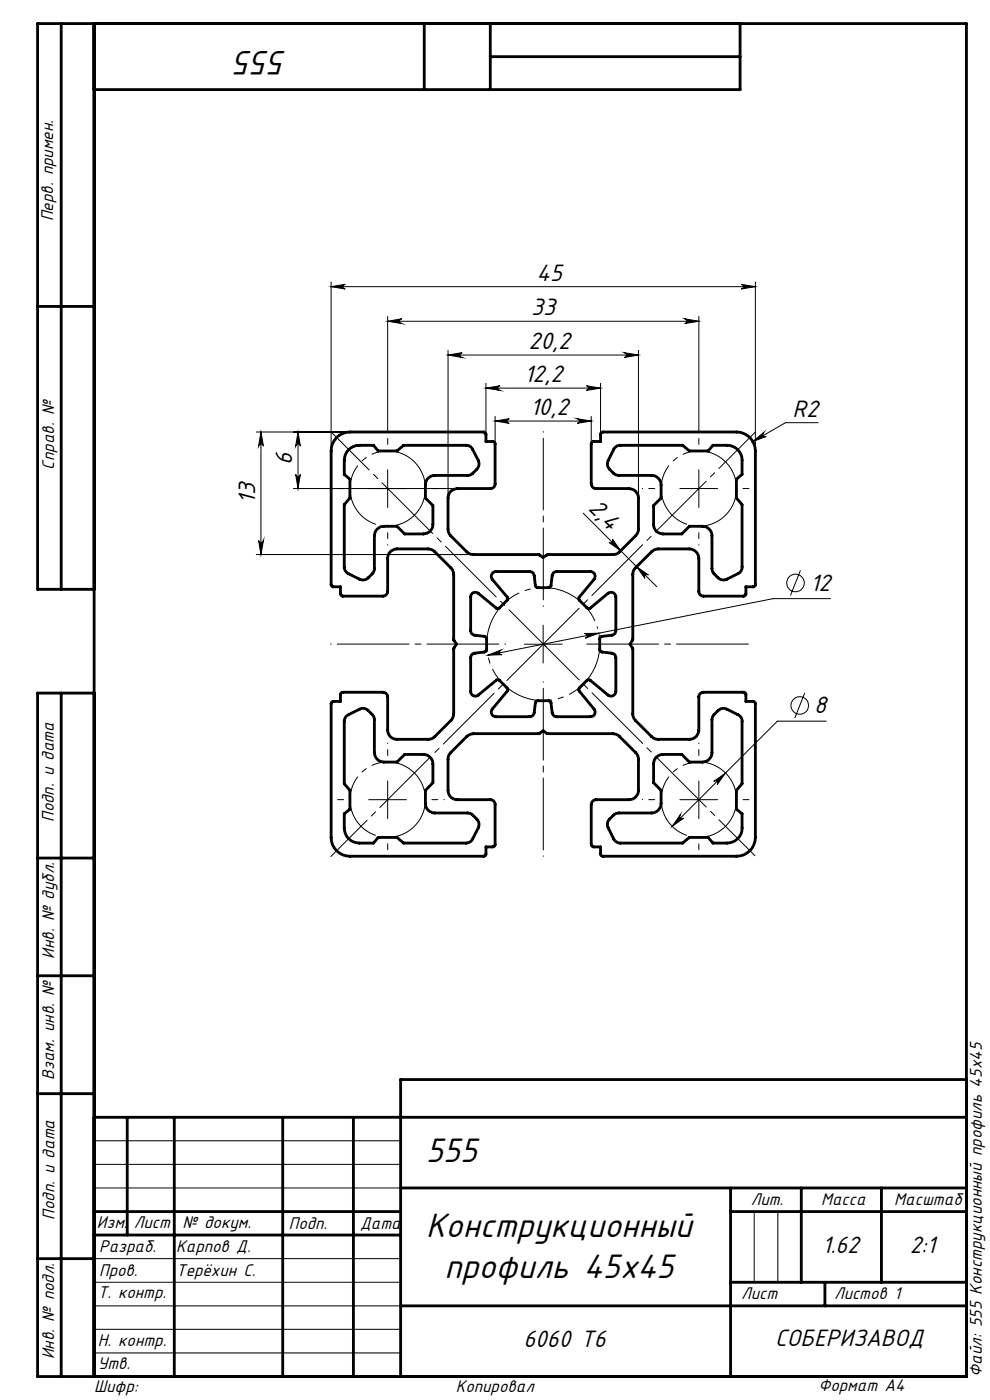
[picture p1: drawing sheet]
<svg xmlns="http://www.w3.org/2000/svg" width="210mm" height="297mm" viewBox="0 0 210 297" stroke-linecap="round" stroke-linejoin="round" font-family="sans-serif">
<g fill="none" stroke="#000" stroke-width=".21">
<path d="M70.2 59.8v35.9M160.2 59.8v35.9M70.2 60.8l3-.5a.49 .49 0 0 0-.5 .5 .49 .49 0 0 0 .5 .5zM70.2 60.8h90M82.2 67.1v24.5M82.2 68.2h66M82.2 68.2l3-.6a.51 .51 0 0 0-.4 .5 .51 .51 0 0 0 .4 .5zM95 75.3l3-.5a.51 .51 0 0 0-.5 .5 .51 .51 0 0 0 .5 .5zM95 74.3v31.4M95 75.3h40.4M132.4 74.8l3 .5-3 .5a.51 .51 0 0 0 .5-.5 .51 .51 0 0 0-.5-.5zM135.4 74.3v31.4"/>
<path d="M145.2 67.6l3 .6-3 .4a.51 .51 0 0 0 .5-.5 .51 .51 0 0 0-.5-.5zM148.2 67.1v24.5M157.2 60.3l3 .5-3 .5a.49 .49 0 0 0 .5-.5 .49 .49 0 0 0-.5-.5zM54.4 91.6h19.8M55.4 91.6v26M55.4 91.6l.5 3a.51 .51 0 0 0-.5-.4 .51 .51 0 0 0-.5 .4zM63.2 91.6v12M63.2 91.6l.5 3a.49 .49 0 0 0-.5-.4 .49 .49 0 0 0-.5 .4zM82.2 99.7v8M103.1 82.3l3-.5a.49 .49 0 0 0-.5 .5 .49 .49 0 0 0 .5 .5zM103.1 81.3v10.8M103.1 82.3h24.3"/>
<path d="M105 89.3l3-.5a.49 .49 0 0 0-.4 .5 .49 .49 0 0 0 .4 .5zM105 88.3v5.9M105 89.3h20.4M122.4 88.8l3 .5-3 .5a.49 .49 0 0 0 .5-.5 .49 .49 0 0 0-.5-.5zM124.4 81.8l3 .5-3 .5a.49 .49 0 0 0 .5-.5 .49 .49 0 0 0-.5-.5zM125.4 88.3v5.9M127.4 81.3v10.8M148.2 99.7v8M159.7 93.7l2.3-2a.51 .51 0 0 0-.1 .7 .51 .51 0 0 0 .6 .2zM173.5 89.7h-6.9l-6.9 4M54.4 117.6h46M54.9 114.6a.51 .51 0 0 0 .5 .5 .51 .51 0 0 0 .5-.5l-.5 3z"/>
<path d="M62.2 103.6h34.8M62.7 100.6a.49 .49 0 0 0 .5 .5 .49 .49 0 0 0 .5-.5l-.5 3zM123.7 108.9l15.6 15.6M129.2 115.1a.5 .5 0 0 0 .7 0 .5 .5 0 0 0 0-.7l1.8 2.4zM144.2 103.6h8M103.5 139l2.8-1.1a.51 .51 0 0 0-.4 .6 .51 .51 0 0 0 .6 .4zM111.2 136.7h8M115.2 132.6v8M124 134.4l3-.1-2.9 1.1a.5 .5 0 0 0 .4-.6 .5 .5 0 0 0-.5-.4zM135 120.2l2.5 1.8a.51 .51 0 0 0-.6 0 .51 .51 0 0 0-.1 .7zM169.8 121l-2.1 5.3M176.2 127h-12.2l-60.5 12"/>
<path d="M170.7 147l-2.1 5.3M175.3 153h-10.4l-22.3 22.3M78.2 169.6h8M82.2 165.7v8M144.2 169.6h8M144.3 172.8a.51 .51 0 0 0 0 .7 .51 .51 0 0 0 .7 .1l-2.4 1.7zM148.2 165.7v8M151.4 165.8l2.5-1.8-1.8 2.5a.5 .5 0 0 0 0-.7 .5 .5 0 0 0-.7 0zM20 242h65M20 247h65M20 252h65M160 257v15"/>
<path d="M165 257v15M20 277h65M20 272h65M20 267h65M20 287h65M20 282h65"/>
<circle cx="168.7" cy="123.7" r="1.87"/>
<circle cx="169.7" cy="149.7" r="1.87"/>
</g>
<path d="M126.7 133.1a12 12 0 0 0-20-4.9 12 12 0 0 0 5.2 20 12 12 0 0 0 15.1-14.1l-.3-1" fill="none" stroke="#000" stroke-width=".21" stroke-dasharray="15.2 1.3 1.3 1.3" stroke-dashoffset="-1.5" stroke-linecap="butt"/>
<path d="M89.9 101.3a8 8 0 0 0-13.4-3.2 8 8 0 0 0 3.7 13.3 8 8 0 0 0 9.8-9.7l-.1-.4M155.9 101.3a8 8 0 0 0-13.4-3.2 8 8 0 0 0 3.7 13.3 8 8 0 0 0 9.8-9.7l-.1-.4M89.9 167.3a8 8 0 0 0-13.4-3.2 8 8 0 0 0 3.7 13.3 8 8 0 0 0 9.8-9.7l-.1-.4M155.9 167.3a8 8 0 0 0-13.4-3.2 8 8 0 0 0 3.7 13.3 8 8 0 0 0 9.8-9.7l-.1-.4" fill="none" stroke="#000" stroke-width=".21" stroke-dasharray="15.2 1.3 1.3 1.3" stroke-dashoffset="1.5" stroke-linecap="butt"/>
<path d="M115.1 136.8l45.1-45.1M115.2 136.7l-45 45" fill="none" stroke="#000" stroke-width=".21" stroke-dasharray="15.2 1.3 1.3 1.3" stroke-dashoffset="4.3"/>
<path d="M115.8 137.2l-45.3-45.3" fill="none" stroke="#000" stroke-width=".21" stroke-dasharray="15.2 1.3 1.3 1.3" stroke-dashoffset="4.2"/>
<path d="M115.2 136.6l44.9 44.9" fill="none" stroke="#000" stroke-width=".21" stroke-dasharray="15.2 1.3 1.3 1.3" stroke-dashoffset="4.5"/>
<g fill="none" stroke="#000" stroke-width=".21" stroke-dasharray="15.2 1.3 1.3 1.3" stroke-dashoffset="15.1">
<path d="M82.2 95.6v-4M148.2 95.6v-4M74.2 103.6h-4M82.2 111.6v4M90.2 103.6h4M140.2 103.6h-4M148.2 111.6v4M156.2 103.6h4M74.2 169.6h-4M82.2 161.6v-4M82.2 177.6v4M90.2 169.6h4"/>
<path d="M140.2 169.6h-4M148.2 161.6v-4M148.2 177.6v4M156.2 169.6h4"/>
</g>
<path d="M107.2 136.6h-37.1M115.2 128.6v-37M115.2 144.6v37.1" fill="none" stroke="#000" stroke-width=".21" stroke-dasharray="15.2 1.3 1.3 1.3" stroke-dashoffset="-1.4"/>
<path d="M123.2 136.6h36.8" fill="none" stroke="#000" stroke-width=".21" stroke-dasharray="15.2 1.3 1.3 1.3" stroke-dashoffset="-1.2"/>
<g fill="none" stroke="#000" stroke-width=".6">
<path d="M13 5v120M20 5v287M90 5v14M104 5v14M104 12h53M157 5v14h-137M8 65h12M71.4 92.8a4.2 4.2 0 0 1 2.8-1.2l28.6 .1 .3 .4v1.6h1.5l.4 .3v8.7a.96 .96 0 0 1-1 .9h-7l-1.1 .4-.7 .9-.2 .8 .1 7.1 .4 .7 3.5 3.6 .9 .5h14.3l1 .6 1-.6h14l.9-.3 3.7-3.6a1.92 1.92 0 0 0 .6-1.4v-6.6l-.3-1.1a1.92 1.92 0 0 0-1.7-1h-7.2l-.6-.4-.2-.5v-8.5l.4-.5h1.6v-1.6l.3-.4h29.3a4 4 0 0 1 3.2 4v28.5l-.4 .3h-1.6v1.5l-.3 .4-8.7 .1a1.02 1.02 0 0 1-1-1.1v-7.3a2.07 2.07 0 0 0-2-1.7l-7 .1-1 .5-3.7 3.8-.3 .9v14l-.6 1 .6 1v13.9l.3 .9 3.7 3.8 .9 .5h7.1a1.99 1.99 0 0 0 2-1.9v-7.2l.3-.6 .3-.2h9l.4 .3v1.6h1.5l.5 .3v29.3a4 4 0 0 1-4 3.2h-28.5l-.3-.3v-1.6h-1.5l-.5-.4v-8.6a1.09 1.09 0 0 1 1-1.1h7.4a1.98 1.98 0 0 0 1.6-1.9v-6.8l-.1-.6-.3-.5-3.7-3.7-.7-.4-14.5-.1-.9-.6-.9 .6-14.4 .1-.7 .4-3.7 3.7-.3 .5-.2 .6 .1 7.2 .5 1 1 .5h7.4a1.02 1.02 0 0 1 1 1.1v8.5l-.3 .4-1.6 .1v1.6l-.2 .3h-28.7a4 4 0 0 1-4-3.9l.1-28.6 .4-.3h1.5v-1.6l.4-.3h8.6a1.02 1.02 0 0 1 1 .9l.1 7.5 .5 1 1 .5h7.2l.8-.2 4-3.9 .4-.9v-14.2l.6-.9-.6-1-.1-14.4-.3-.7-3.7-3.7-.9-.4-7-.1-1.1 .4a1.82 1.82 0 0 0-.9 1.7v6.9l-.1 .6-.5 .4-8.9 .1-.5-.4v-1.6h-1.6l-.3-.3-.1-28.5 .3-1.6zM74 95.4a3.3 3.3 0 0 1 2.2-.9h3l1 1.2h4l1.4-1.2h13.2a1.42 1.42 0 0 1 1.5 .9l1.2 2.3a1.63 1.63 0 0 1-.4 1.9l-.9 .9-.9 .4h-7.1a1.99 1.99 0 0 0-2 2v2.8l1.6 1.5v4.1a2.05 2.05 0 0 1-2 2h-4l-1.6-1.6h-2.8a2.05 2.05 0 0 0-2 2v7.2l-.2 .6-1.1 1.1a1.66 1.66 0 0 1-1.8 .3l-2.4-1.2a1.68 1.68 0 0 1-.9-1.4v-13.2l1.2-1.4v-4l-1.2-1.1v-3a3.3 3.3 0 0 1 1-2.2zM130.4 95l.6-.4 .4-.1h13.4l1.4 1.2h4l1-1.2h3a3.1 3.1 0 0 1 3.2 3.1v3l-1.2 1.1v4l1.2 1.4v13.2a1.51 1.51 0 0 1-.9 1.4l-2.3 1.2a1.7 1.7 0 0 1-1.9-.3l-1.1-1.2-.2-.6v-7.1a2.05 2.05 0 0 0-2-2h-2.8l-1.6 1.6h-4a1.99 1.99 0 0 1-2-2v-4.1l1.6-1.5v-2.8a2.05 2.05 0 0 0-2-2h-7.1l-.6-.2-1.2-1.1a1.7 1.7 0 0 1-.3-1.9zM20 125h-12v-120h197v287h-197v-145h12M100.2 125.9l.5-.2h.5l4.1 3.4 .6-.1 1.7-1.7 .1-.4-3.3-4a1.04 1.04 0 0 1 .8-1.7h7.1a.97 .97 0 0 1 1 .9l.3 2.1 .2 .4 .3 .1 2.5-.1 .3-.3 .2-2.2a.97 .97 0 0 1 1-.9h7.1a1.01 1.01 0 0 1 .9 .6 1.01 1.01 0 0 1-.1 1.1l-3.2 3.8 .1 .6 1.7 1.7 .4 .1 4-3.2a1.01 1.01 0 0 1 1-.2 1.01 1.01 0 0 1 .6 .9v7.2a.97 .97 0 0 1-.8 1l-2.1 .2-.4 .3-.1 .2 .1 2.6 .4 .2 2.1 .3a.97 .97 0 0 1 .8 1v7.1a1.01 1.01 0 0 1-.6 .9 1.01 1.01 0 0 1-1-.1l-4-3.3-.5 .1-1.7 1.7v.5l3.2 3.9a.98 .98 0 0 1 .2 1.1 .98 .98 0 0 1-1 .5h-7.1a.97 .97 0 0 1-1-.8l-.2-2.2-.4-.3h-2.5l-.3 .1-.4 2.4a.97 .97 0 0 1-1 .8h-7.1a1.01 1.01 0 0 1-.9-.5 1.01 1.01 0 0 1 .1-1.1l3.3-4-.1-.5-1.7-1.6-.6-.1-3.8 3.3a.98 .98 0 0 1-1.1 .1 .98 .98 0 0 1-.6-.9v-7.1a.97 .97 0 0 1 .9-1l2.1-.3 .4-.4v-2.5l-.2-.3-2.3-.3a.97 .97 0 0 1-.9-1v-7.2z"/>
<path d="M13 147v145M73.4 152l2.9-1.5a1.51 1.51 0 0 1 1.8 .2l1 1 .3 .7v7.3a2.05 2.05 0 0 0 2 2h2.8l1.6-1.6h4a2.05 2.05 0 0 1 2 2v3.9l-1.6 1.7v2.8a1.99 1.99 0 0 0 2 2h7.1l1 .4a2.79 2.79 0 0 1 1.2 1.5l.1 .8-.1 .4-1.2 2.4a1.57 1.57 0 0 1-1.5 .9h-13.2l-1.4-1.2h-4l-1 1.2h-3a3.3 3.3 0 0 1-3.2-3.3v-3l1.2-.9v-4l-1.2-1.4v-13.5zM139.2 160.7a1.92 1.92 0 0 1 1.4-.6h4l1.6 1.6h2.8a2.05 2.05 0 0 0 2-2v-7.1l.4-.9 .9-1a1.55 1.55 0 0 1 1.9-.2l2.3 1.1a1.51 1.51 0 0 1 .9 1.4v13.3l-1.2 1.4v4l1.2 .9v3a3.2 3.2 0 0 1-3.2 3.3h-3l-1-1.2h-4l-1.4 1.2h-13.2a1.68 1.68 0 0 1-1.4-.9l-1.2-2.4a1.66 1.66 0 0 1 .3-1.8l1.1-1.1 .7-.2h7.1a2.05 2.05 0 0 0 2-2v-2.8l-1.6-1.7 .1-4.3zM8 182h12M8 207h12M8 232h12M20 237h185M27 237v25M37 237v55M60 237v55M75 237v55M205 229h-120v63"/>
<path d="M20 257h65M85 252h120M155 252v40M155 257h50M170 252v20M187 252v20M8 267h12M20 262h65M85 277h120M155 272h50M175 272v5"/>
</g>
<g fill="#000">
<path d="M70.2 60.8l3-.5a.49 .49 0 0 0-.5 .5 .49 .49 0 0 0 .5 .5zM157.2 60.3l3 .5-3 .5a.49 .49 0 0 0 .5-.5 .49 .49 0 0 0-.5-.5z"/>
<path d="M95 75.3l3-.5a.51 .51 0 0 0-.5 .5 .51 .51 0 0 0 .5 .5zM132.4 74.8l3 .5-3 .5a.51 .51 0 0 0 .5-.5 .51 .51 0 0 0-.5-.5z"/>
<path d="M63.2 91.6l.5 3a.49 .49 0 0 0-.5-.4 .49 .49 0 0 0-.5 .4zM62.7 100.6a.49 .49 0 0 0 .5 .5 .49 .49 0 0 0 .5-.5l-.5 3zM55.4 91.6l.5 3a.51 .51 0 0 0-.5-.4 .51 .51 0 0 0-.5 .4zM54.9 114.6a.51 .51 0 0 0 .5 .5 .51 .51 0 0 0 .5-.5l-.5 3z"/>
<path d="M103.1 82.3l3-.5a.49 .49 0 0 0-.5 .5 .49 .49 0 0 0 .5 .5zM124.4 81.8l3 .5-3 .5a.49 .49 0 0 0 .5-.5 .49 .49 0 0 0-.5-.5zM82.2 68.2l3-.6a.51 .51 0 0 0-.4 .5 .51 .51 0 0 0 .4 .5zM145.2 67.6l3 .6-3 .4a.51 .51 0 0 0 .5-.5 .51 .51 0 0 0-.5-.5zM159.7 93.7l2.8-1.1a.51 .51 0 0 1-.6-.2 .51 .51 0 0 1 .1-.7z"/>
<path d="M105 89.3l3-.5a.49 .49 0 0 0-.4 .5 .49 .49 0 0 0 .4 .5zM122.4 88.8l3 .5-3 .5a.49 .49 0 0 0 .5-.5 .49 .49 0 0 0-.5-.5z"/>
<path d="M103.5 139l3-.1a.51 .51 0 0 1-.6-.4 .51 .51 0 0 1 .4-.6zM124 134.4a.5 .5 0 0 1 .5 .4 .5 .5 0 0 1-.4 .6l2.9-1.1z"/>
<path d="M135 120.2l2.5 1.8a.51 .51 0 0 0-.6 0 .51 .51 0 0 0-.1 .7zM129.2 115.1a.5 .5 0 0 0 .7 0 .5 .5 0 0 0 0-.7l1.8 2.4z"/>
<path d="M144.3 172.8l-1.7 2.5 2.4-1.7a.51 .51 0 0 1-.7-.1 .51 .51 0 0 1 0-.7zM151.4 165.8a.5 .5 0 0 1 .7 0 .5 .5 0 0 1 0 .7l1.8-2.5z"/>
</g>
<g font-size="8">
<text x="60.9" y="10.7" transform="rotate(-180 60.9 10.7)">555</text>
<text x="90.4" y="246.4">555</text>
<text x="90.4" y="262.4">Конструкционный</text>
<text x="94.3" y="271.1">профиль 45х45</text>
</g>
<g font-size="5.6">
<text x="113.8" y="59.5">45</text>
<text x="112.7" y="66.9">33</text>
<text x="112.1" y="74.1">20,2</text>
<text x="111.2" y="81.1">12,2</text>
<text x="112.4" y="88.1">10,2</text>
<text x="168.1" y="88.4">R2</text>
<text x="62" y="98.6" transform="rotate(-90 62 98.6)">6</text>
<text x="54.1" y="106.8" transform="rotate(-90 54.1 106.8)">13</text>
<text x="124.6" y="108" transform="rotate(45 124.6 108)">2,4</text>
<text x="171.8" y="125.4">12</text>
<text x="172.7" y="151.4">8</text>
<text x="174.4" y="265.7">1.62</text>
<text x="193" y="265.8">2:1</text>
<text x="111.1" y="285.8">6060 Т6</text>
<text x="164.4" y="285.6">СОБЕРИЗАВОД</text>
</g>
<g font-size="4">
<text x="11.3" y="46.9" transform="rotate(-90 11.3 46.9)">Перв. примен.</text>
<text x="11.5" y="99.6" transform="rotate(-90 11.5 99.6)">Справ. №</text>
<text x="11.4" y="174.4" transform="rotate(-90 11.4 174.4)">Подп. и дата</text>
<text x="11.5" y="203.4" transform="rotate(-90 11.5 203.4)">Инв. № дубл.</text>
<text x="11.5" y="229" transform="rotate(-90 11.5 229)">Взам. инв. №</text>
<text x="159.2" y="255.6">Лит.</text>
<text x="174.2" y="255.6">Масса</text>
<text x="189.7" y="255.6">Масштаб</text>
<text x="11.5" y="258.8" transform="rotate(-90 11.5 258.8)">Подп. и дата</text>
<text x="20.6" y="260.5">Изм.</text>
<text x="28.4" y="260.5">Лист</text>
<text x="38.7" y="260.5">№ докум.</text>
<text x="61.3" y="260.6">Подп.</text>
<text x="76.4" y="260.6">Дата</text>
<text x="21" y="265.6">Разраб.</text>
<text x="37.4" y="265.6">Карпов Д.</text>
<text x="20.7" y="275.4">Т. контр.</text>
<text x="21" y="270.8">Пров.</text>
<text x="37.4" y="270.8">Терёхин С.</text>
<text x="157.2" y="275.6">Лист</text>
<text x="176.9" y="275.6">Листов 1</text>
<text x="20.7" y="285.6">Н. контр.</text>
<text x="11.5" y="288.4" transform="rotate(-90 11.5 288.4)">Инв. № подл.</text>
<text x="20.7" y="290.4">Утв.</text>
<text x="208.3" y="292.1" transform="rotate(-90 208.3 292.1)">Файл: 555 Конструкционный профиль 45х45</text>
<text x="20" y="295.3">Шифр:</text>
<text x="96.7" y="295.3">Копировал</text>
<text x="173.6" y="295.1">Формат A4</text>
</g>
</svg>
